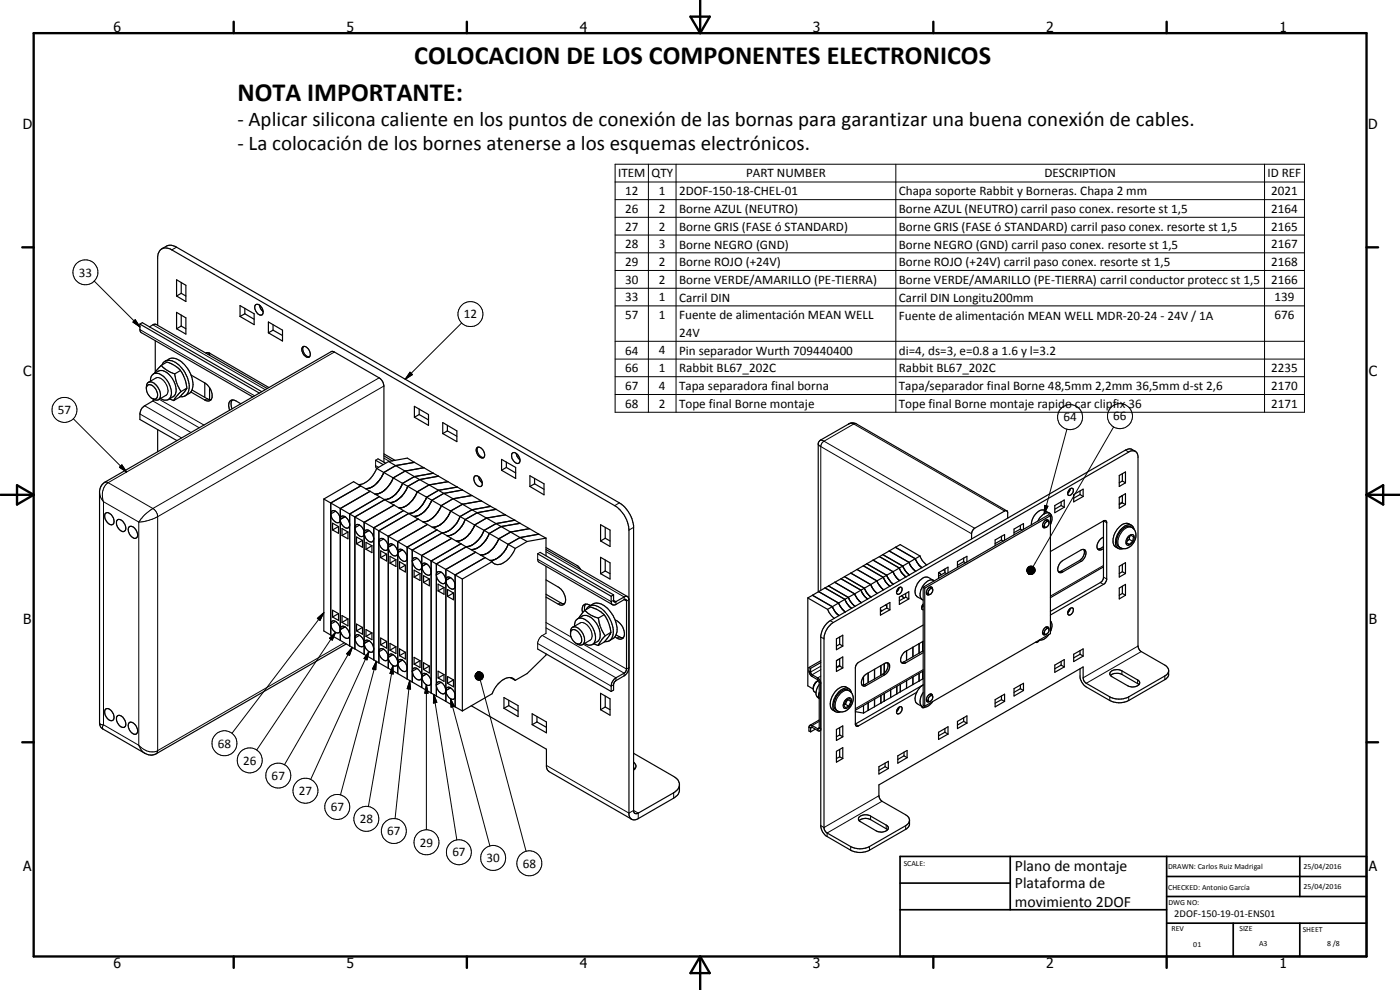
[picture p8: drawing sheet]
<svg xmlns="http://www.w3.org/2000/svg" width="420mm" height="297mm" viewBox="0 0 420 297" stroke-linecap="round" stroke-linejoin="round" font-family="sans-serif">
<g fill="none" stroke="#000" stroke-width=".35">
<path d="M48.5 74.7l1.1-.3 1.5 .3 133.4 77a9.2 9.2 0 0 1 4.3 7.3v85.3a1.68 1.68 0 0 0 .9 1.6 1.68 1.68 0 0 0 1.8-.3l10.7-6.1 1.3-1.1a4.3 4.3 0 0 0 .2-4l-.5-.6-1-.8-12.1-7M48.5 74.7l1.5-.9a2.99 2.99 0 0 1 3 .4l132.9 76.7a9.6 9.6 0 0 1 4.2 6.8v85.7a.86 .86 0 0 0 1.4 .6l10.7-6.1 1.3-1.2 .4-.9M48.5 74.7l-.7 .7-.5 1.6v20.6M42 97.2v1.7l.4 .9 33.4 19.3M42 97.2l35.8 20.7M42 97.2l.7-.4 35.9 20.7M44.9 98.1a2.24 2.24 0 0 1 1.8-.8l33.5 19.3M53 93.7l2.8 1.7v4.8l-2.8-1.6zM53 83.9l2.8 1.7v4.9l-2.8-1.7zM54.4 97.8l-1.4 .8M54.4 84.8v3.2M54.4 94.5v3.3"/>
<path d="M54.4 97.8l1.4 .8M54.4 88l-1.4 .8M54.4 88l1.4 .8M72 91.7l4.3 2.4v3.3l-4.3-2.4zM73.5 94.1l2.8 1.7M73.5 94.1l-1.5 .9M73.5 92.5v1.6M76.6 91.6a1.4 1.4 0 0 1 2.1 .9 1.31 1.31 0 0 1-.4 2.1l-.4-.1a2.77 2.77 0 0 1-1.5-2.4zM77.9 91.6a2.68 2.68 0 0 0 1.1 1.9M80.5 96.6l4.3 2.5v3.2l-4.3-2.4zM81.9 99.1l-1.4 .8M81.9 97.4v1.7"/>
<path d="M81.9 99.1l2.9 1.6M44 116.1a1.12 1.12 0 0 1 1-.8 1.12 1.12 0 0 1 1 .7 2.5 2.5 0 0 1 .7 3.7l-1-.2M44 116.1l-.1 .3M44.2 115a1.71 1.71 0 0 1 2.6 .5 3.3 3.3 0 0 1 .8 4.4 3.3 3.3 0 0 1-3.7-3.8zM45.2 114.4a1.98 1.98 0 0 1 1-2.3 1.98 1.98 0 0 1 2.4 .5 6.3 6.3 0 0 1 2.7 6.4 1.88 1.88 0 0 1-3.1 .5M46 112.2a3.6 3.6 0 0 1 2.7-1 6.2 6.2 0 0 1 3.9 7.2l-.4 .5-1.7 1M46.3 119.9l-2.9 1.9a3 3 0 0 0-1.4 2.4v1.7l11.1 6.3M46.6 102.2v9.4M46.8 113.4l-2.3 1.3M48.4 109.6l1.7-1 2.4 1.1 1.7 1.5M48.4 109.6l.4 .5a9.3 9.3 0 0 0 3.6 2.1M48.4 109.6l-2 2.4"/>
<path d="M48.6 109.5a2.52 2.52 0 0 1 3.9-.8 9.2 9.2 0 0 1 4.3 7.9 2.42 2.42 0 0 1-2.8 2.4M49.6 108.4a4 4 0 0 1 5.7 .9 8.1 8.1 0 0 1 2.3 7.8l-.6 .8-1.5 .9M49.8 118.6l-2.3 1.3M50.9 119.7l1.2 .5M52.4 112.2a11.1 11.1 0 0 0 1.9 5.3M54.2 111.2a11.6 11.6 0 0 1 1.9 5.3M54.2 111.2l-1.8 1M54.3 117.5l-1.4 1.5-.8 1.2M56.1 116.5l-.8 1.1-1.4 1.6-1.8 1M56.1 116.5l-1.8 1M57.3 112.5l4.2 2.4M57.6 117l4.8 2.8 .9 .1"/>
<path d="M61.5 114.9v4.3M61.5 114.9a4 4 0 0 1 1.8 5.1l-.7 .3-.8-.1-4.5-2.6M61.8 106l.3-.2 .8 .2M62.9 106v.6M62.9 116.3v3.6M62.9 106l17.8 10.3M90.7 104.3l.3-.3a2.09 2.09 0 0 1 1.8 3.1 2.1 2.1 0 0 1-2.1-2.8zM47.3 128.9v6.7M69.7 120l-.4 1.2 .3 1.5M72.3 121.2a3.5 3.5 0 0 0-2.5-1.2 1.77 1.77 0 0 0-1 2.7l.1 .4M112.7 138.1l2.3 1.3M113.4 137.7l2.3 1.3"/>
<path d="M115.2 136.2l3.4 1.9M115.2 136.8l2.6 1.5M115.2 138.7v-22.9a3.2 3.2 0 0 0-1.4-2.4l-13.4-7.8-.9-.1-68.1 39.2-1 1-.5 1.6v70l.4 1 .6 .4 12.6 7.3a3.3 3.3 0 0 0 3.2 .3l57.2-33.1M116.6 138.5l2.1 1.2M116.6 138.5l-3.5 2M116.6 138.5l5.6-1 2.2 1.2M118.7 139.7l2.9 1.7M118.7 139.7l-3.5 2.1M124.4 121.9l4.2 2.5v3.2l-4.2-2.4zM124.4 138.7l2.8 1.6M124.4 138.7l-5.7 1M125.8 124.4l2.8 1.6"/>
<path d="M125.8 124.4l-1.4 .8M125.8 122.7v1.7M132.9 126.8l4.2 2.5v3.2l-4.2-2.4zM134.3 129.3l2.8 1.6M134.3 129.3l-1.4 .8M134.3 127.6v1.7M143.2 134.3a1.83 1.83 0 0 1 2.2 2v.7a1.08 1.08 0 0 1-1.1 .4 1.08 1.08 0 0 1-.8-.8 1.89 1.89 0 0 1-.3-2.3zM150.5 137.8l4.3 2.5v3.3l-4.3-2.5zM152 138.6v1.7M153.7 136a1.62 1.62 0 0 1 2.2 1.3 1.12 1.12 0 0 1-.5 1.8 2.27 2.27 0 0 1-1.7-3.1zM154.9 136.1l.2 .8 .9 1.1M340.7 135.4l-1.7-.7-1.2 .3-88.6 51.2a6.6 6.6 0 0 0-2.9 4.6v57.3a4.4 4.4 0 0 0 1.9 2.9l7.1 4.1a6.2 6.2 0 0 0 5.6 0l11.2-6.4 .9-1.3v-1.4l-.6-1.1-7.7-4.5-.5-.5-.4-1.1v-3.3l61.3-35.4v3.5l.3 .9 .6 .5 7.1 4.1a6.2 6.2 0 0 0 5.6 0l11.2-6.5 .7-.7 .1-.6"/>
<path d="M31.6 154.1a1.43 1.43 0 0 1 2.1 .8 1.62 1.62 0 0 1-.2 2.6 2.69 2.69 0 0 1-1.9-3.4zM35.1 156.1a1.39 1.39 0 0 1 2.1 .9 1.74 1.74 0 0 1 0 2.4 2.49 2.49 0 0 1-2.1-3.3zM38.8 158a2.32 2.32 0 0 1 2.5 2.8 1 1 0 0 1-.9 .8 1 1 0 0 1-1-.6 2.31 2.31 0 0 1-.6-3zM97.2 149.7l4.9 2.9M97.2 149.7v39.6l2.1 1.2M99.3 154.2a2.62 2.62 0 0 0 2.3 2.6l.5-.7M100.7 153.4l-1.4 .8M100.7 153.4a.89 .89 0 0 0-1-.1 .89 .89 0 0 0-.4 .9M100.7 153.4a3.2 3.2 0 0 1 1.4 2.4M101.6 158v2l-1.8-1M101.6 158l-1.8-1v2M101.6 158l-1.8 1"/>
<path d="M102.1 155.8v.3M102.1 152.6v39.6M102.1 156.1a2.35 2.35 0 0 0 2.3 2.3l.5-.7M102.1 152.6l2.8 1.6M103.5 155l-1.4 .8M103.5 155a.81 .81 0 0 0-.8-.2 .81 .81 0 0 0-.6 .8M103.5 155l.9 .9 .5 1.2M104.4 159.6v2.1l-1.8-1M104.4 159.6l-1.8-1v2.1M104.4 159.6l-1.8 1.1M104.9 154.2v39.6M104.9 154.2l1.6 .9"/>
<path d="M106.5 155.1v39.6M106.5 158.7a2.42 2.42 0 0 0 2.3 2.3l.5-.7M106.5 155.1l2.8 1.6M107.9 157.5l-1.4 .9M107.9 157.5a.85 .85 0 0 0-1.4 .6M107.9 157.5a3.1 3.1 0 0 1 1.4 2.2M108.2 145.8l-8.9 5.1v39.6M108.2 145.8l2.9 1.6M108.2 145.8l-2.1-1.3-8.9 5.2M109.3 156.7v39.6M109.3 156.7l2.9 1.7M110.7 159.2l-1.4 .8"/>
<path d="M110.7 159.2a2.55 2.55 0 0 1 1.1 3.3 2 2 0 0 1-2.4-1.9l-.1-.3M110.7 159.2a.89 .89 0 0 0-1-.1 .89 .89 0 0 0-.4 .9M111.1 147.4l-9 5.2M111.1 147.4l2.8 1.6M112.2 158.4v39.6M112.2 158.4l4.3 2.5M113.1 140.5l2.1 1.3M113.1 140.5a6.9 6.9 0 0 1-5.5 4.9M113.9 149l-9 5.2M113.9 149l1.5 .9M115.2 141.8l2.8 1.6M115.2 141.8a6.8 6.8 0 0 1-5.5 4.8"/>
<path d="M115.4 149.9l2.9 1.7M115.4 149.9l-8.9 5.2M118 143.4a7.6 7.6 0 0 1-5.2 4.9h-.3M118 143.4l2.8 1.6M118.3 151.6l-9 5.1M118.3 151.6l4.3 2.5M120.8 145l1.6 .9M120.8 145a6.8 6.8 0 0 1-5.5 4.9M121.1 153.2l-8.9 5.2M121.6 141.4l-3.6 2M121.6 141.4l2.8 1.6M122.4 145.9l2.8 1.7"/>
<path d="M122.4 145.9a7.3 7.3 0 0 1-5.1 4.9l-.4-.1M122.6 154.1l-8.9 5.2v39.6M122.6 154.1l2.9 1.6M124.4 143l7.2 4.1M124.4 143l-3.6 2M125.2 147.6a6.8 6.8 0 0 1-5.5 4.8M125.2 147.6l2.8 1.6M125.5 155.7l2.8 1.7M125.5 155.7l-9 5.2M127.2 140.3l-5.6 1.1M127.2 140.3l2.8 1.7M128 149.2a6.7 6.7 0 0 1-5.5 4.9"/>
<path d="M128 149.2l1.6 .9M128.3 157.4l2.8 1.6M128.3 157.4l-8.9 5.1M129.6 150.1l2.8 1.6M129.6 150.1a7 7 0 0 1-5.2 4.8h-.3M130 142l-5.6 1M130 142l1.6 .9M131.1 159l-8.9 5.2v39.6M131.1 159l1.6 .9M131.6 142.9l2.8 1.6M131.6 142.9l-5.7 1-3.5 2M131.6 147.1l-3.6 2.1"/>
<path d="M131.6 147.1l1.6 .9M132.4 151.7a7.4 7.4 0 0 1-5.1 4.9h-.4M132.4 151.7l2.8 1.6M132.7 159.9l2.8 1.6M132.7 159.9l-9 5.2M133.2 148l2.8 1.6M133.2 148l-3.6 2.1M134.4 144.5l-5.6 1-3.6 2.1M134.4 144.5l2.8 1.6M135.2 153.3l2.9 1.7M135.2 153.3a6.7 6.7 0 0 1-5.5 4.9M136 149.6l5.6 3.4"/>
<path d="M136 149.6l-3.6 2.1M137.2 146.1l-5.6 1M137.2 146.1l1.6 .9M138.1 155a7.6 7.6 0 0 1-5.2 4.9l-.3-.1M138.1 155l1.5 .9M138.8 147l2.8 1.7M138.8 147l-5.6 1M139.6 155.9l2.8 1.6M139.6 155.9a7.4 7.4 0 0 1-5.1 4.8h-.4M141.6 153l-3.5 2M141.6 148.7l2.9 1.6M141.6 148.7l-5.6 .9"/>
<path d="M141.6 153l1.6 .8M142.3 143a1.4 1.4 0 0 1 2.1 .9l.3 1.4a.82 .82 0 0 1-.6 .7 .82 .82 0 0 1-.9-.4 2.43 2.43 0 0 1-.9-2.6zM142.4 157.5l2.9 1.6M142.4 157.5a6.8 6.8 0 0 1-5.4 4.8M143.2 153.8l2.8 1.6M143.2 153.8l-3.6 2.1M143.6 143l.4 1.1 .7 .8M144.5 150.3l2.8 1.6M144.5 150.3l-5.7 1-3.6 2M145.3 159.1a7.1 7.1 0 0 1-5.1 4.9h-.4M145.3 159.1l1.5 1M146 155.4l2.9 1.7"/>
<path d="M146 155.4l-3.6 2.1M147.3 151.9l-5.7 1.1M147.3 151.9l1.6 .9M148.9 157.1l7.2 4.2M148.9 152.8l2.8 1.7M148.9 157.1l-3.6 2M148.9 152.8l-5.7 1M151.7 154.5l2.8 1.6M151.7 154.5l-5.7 .9M152 140.3l-1.5 .8M152 140.3l2.8 1.6M154.5 156.1l-5.6 1"/>
<path d="M154.5 156.1l1.6 .9M156.1 157l2.8 1.6M156.1 157l-5.7 1-3.6 2.1M158.9 158.6l-5.7 1-3.5 2.1M158.9 158.6l2.8 1.7M159 142.7l4.3 2.5v3.3l-4.3-2.5zM160.4 145.2l-1.4 .8M160.4 143.6v1.6M160.4 145.2l2.9 1.6M180.2 157.4l2.9 1.6v5l-2.9-1.7zM181.6 158.2v3.3M302.2 153.3h-.7l-9.2 5.3-.6 1.1-.1 2"/>
<path d="M302.2 153.3l-45.3-26.2a2.19 2.19 0 0 0-2.3 .2l-8.4 4.8-.6 .9v44.6M302.2 153.3l.2 .4v1.8M306.2 157.6v1.1M306.2 158.7l.6 .3M306.2 158.7l-1.9 1.1M307.2 158.9v-1.8l-2.9 1.6v1.8M312.9 157.6l.7 .6M313.7 156.2l.9 .3M314.6 156.5a1.12 1.12 0 0 0-1 1.7M314.6 156.5l.2 .1M314.8 156.6a.76 .76 0 0 0-.8-.7 .76 .76 0 0 0-.7 .8l-.4 1.2 .3 .4 .6-.1M314.8 156.6a1.25 1.25 0 0 1-1.2 1.6"/>
<path d="M315 154a3.1 3.1 0 0 0-3.5 2.3M315 154a2.56 2.56 0 0 1 .2 3.4M315 154l-1.5-.8a2.93 2.93 0 0 0-3.3 1.9l-.5 1.2-.2 1.2M315.2 154.7l-.4-.3-37.7 21.8M315.2 154.7v35.4l-37.7 21.8M315.2 154.7l-37.7 21.8M316.6 151.7l2.8-1.7v2.2l-2.8 1.6zM318.5 150.6v1.1M318.5 151.7l.9 .5M318.5 151.7l-1.9 1.1M321.1 146.7a.65 .65 0 0 1 .9-.1 .65 .65 0 0 1 .1 1 1.03 1.03 0 0 1-1.6 .9v-.9zM321.2 146.7l-.1 .5-.6 .8"/>
<path d="M322.2 148.4l2.9-1.6v2.2l-2.9 1.6zM324.1 148.4l-1.9 1.1M324.1 147.3v1.1M324.1 148.4l1 .6M331.2 156.3l-16 9.2M331.2 156.3l.6-.1 .3 .4v17.3l-.4 1-16.5 9.6M331.2 156.3v17.1l-.3 .7-.7 .7-15 8.6M335.9 142.7l1.9-1.1v3.3l-1.9 1.1zM335.9 149.2l1.9-1.1v3.3l-1.9 1.1zM336.6 159a2.4 2.4 0 0 1 3.1-.8 2.4 2.4 0 0 1 1.2 2.9l-.6 1.6-.8 1a2.48 2.48 0 0 1-2.6 .9 2.48 2.48 0 0 1-1.8-2.1 5.6 5.6 0 0 1 1.5-3.5zM336.8 142.2v2.1M336.8 148.7v2.2"/>
<path d="M336.8 150.9l1 .5M336.8 150.9l-.9 .5M336.8 144.3l1 .6M336.8 144.3l-.9 .6M339.5 157.6a2.85 2.85 0 0 0-3.2 1.3 4.6 4.6 0 0 0-1 5.4l.3 .2M339.5 157.6l.5 .3 .4 .9M339.6 157.6a2.86 2.86 0 0 0-4.2 1.1 4.4 4.4 0 0 0-.8 5.3l1 .5M108.8 162.1v2.1l-1.8-1M108.8 162.1l-1.8-1v2.1M108.8 162.1l-1.8 1.1M109.3 160v.3M111.6 163.7l-1.8-1v2.1"/>
<path d="M111.6 163.7l-1.8 1.1M111.6 163.7v2.1l-1.8-1M113.7 162.5a2.42 2.42 0 0 0 2.3 2.6l.5-.7M115.1 161.7a3.3 3.3 0 0 1 1.4 2.2l.2-.5a1.51 1.51 0 0 1 2.3 1.1l.4 1.3M115.1 161.7l-1.4 .8M115.1 161.7h-1.1l-.3 .8M116 166.3v2l-1.8-1M116 166.3l-1.8-1v2M116 166.3l-1.8 1M116.5 160.9v39.6M116.5 164.5a2.42 2.42 0 0 0 2.4 2.3l.4-.5 .1-.5M116.5 160.9l2.9 1.6"/>
<path d="M117.9 163.4l-1.4 .8M118.8 167.9l-1.8-1v2.1M118.8 167.9v2.1l-1.8-1M118.8 167.9l-1.8 1.1M119.4 162.5v39.6M119.4 162.5l4.3 2.6M120.8 165l-1.4 .8M120.8 165l-.7-.2-.4 .1-.3 .9M120.8 165a2.55 2.55 0 0 1 1.1 3.3 1.86 1.86 0 0 1-2.4-1.6l-.1-.9M121.7 169.6v2l-1.8-1M121.7 169.6l-1.8-1.1v2.1M121.7 169.6l-1.8 1"/>
<path d="M123.7 168.3a2.63 2.63 0 0 0 2.4 2.6l.5-.7M123.7 165.1v39.5M123.7 165.1l2.9 1.6M125.2 167.5l-1.5 .8M125.2 167.5a.88 .88 0 0 0-1-.1 .88 .88 0 0 0-.5 .9M125.2 167.5l1.1 1.2 .3 1M126.1 172.1v2.1l-1.8-1.1M126.1 172.1l-1.8-1v2M126.1 172.1l-1.8 1M126.6 166.7l2.8 1.6M126.6 166.7v39.6M126.6 169.7v.3"/>
<path d="M128 169.2a2.4 2.4 0 0 1 1.1 3.3 2.07 2.07 0 0 1-2.5-1.9v-.6M128 169.2l-1.4 .8M128 169.2a.79 .79 0 0 0-.9-.2 .79 .79 0 0 0-.5 .7M128.9 173.7v2.1l-1.8-1M128.9 173.7l-1.8-1v2.1M128.9 173.7l-1.8 1.1M129.4 168.3v39.6M129.4 168.3l1.6 .9M131 169.2v39.6M131 172.8a2.21 2.21 0 0 0 2.5 2.2l.3-.6M131 169.2l2.8 1.7M132.4 171.7l-1.4 .8"/>
<path d="M132.4 171.7l-.9-.2-.5 .7M132.4 171.7a3.1 3.1 0 0 1 1.4 2.1M133.3 176.3v2l-1.8-1M133.3 176.3l-1.8-1v2M133.3 176.3l-1.8 1M133.8 173.8v.3M133.8 170.9v39.5M133.8 174.4a2.35 2.35 0 0 0 2.3 2.3l.5-.7M133.8 170.9l2.8 1.6M133.8 174.1v.3M135.2 173.3l-1.4 .8M135.2 173.3l-.9-.2-.5 .8"/>
<path d="M135.2 173.3a3.3 3.3 0 0 1 1.4 2.2M135.5 161.5l2.8 1.7M135.5 161.5l-8.9 5.2M136.1 177.9l-1.8-1v2M136.1 177.9l-1.8 1M136.1 177.9v2.1l-1.8-1.1M136.6 172.5v39.6M136.6 172.5l2.2 1.2M138.3 163.2l-8.9 5.1M138.3 163.2l1.6 .9M138.8 173.7v39.6M139.9 164.1l5.7 3.2"/>
<path d="M139.9 164.1l-8.9 5.1M142.7 165.7l-8.9 5.2M145.6 167.3l-9 5.2M145.6 167.3l2.1 1.2M146.8 160.1l2.9 1.6M146.8 160.1a6.7 6.7 0 0 1-5.4 4.8M147.7 168.5l-8.9 5.2M149.7 161.7a7.3 7.3 0 0 1-5.1 4.8h-.4M149.7 161.7l2.8 1.6M152.5 163.3l2.1 1.2M152.5 163.3a8.2 8.2 0 0 1-4.8 4.8h-.7M154.6 164.5a7.1 7.1 0 0 1-5.2 4.9l-1-.2-.7-.7"/>
<path d="M156.1 161.3l-3.6 2M156.1 161.3l2.1 1.2M158.2 162.5l-3.6 2M161.4 166.2l22 12.7M161.7 160.3l-5.6 1M161.7 160.3l2.2 1.2M161.8 168.7l22 12.7M162.1 165.7l22 12.8M163.9 164.3l9.5 5.5 .9 1.1M163.9 174l3.6 2.1a3.9 3.9 0 0 1 1.8 5.1l-.6 .4-.6-.1-4.2-2.3M163.9 178.3l4.3 2.5 1.2 .3M163.9 164.9l24.4 14.1"/>
<path d="M163.9 161.5v5.3M163.9 169.9v20.1M163.9 161.5l-5.7 1M180.2 167.2l2.9 1.7v4.8l-2.9-1.6zM181.6 171.3l-1.4 .8M181.6 168v3.3M181.6 171.3l1.5 .8M181.6 161.5l-1.4 .8M181.6 161.5l1.5 .8M183.4 178.9v1.6a.88 .88 0 0 0 .4 .9 .88 .88 0 0 0 1.1 0l2.6-1.6 .4 .2 .1 20.7-.5 1.1-2.6 1.6a3.2 3.2 0 0 0-1.5 2.5v1.6M184.1 178.5v1.8l.3 .3 3.4-1.7 .6 .2 .4 .8M184.1 178.5l-.7 .4"/>
<path d="M242.4 179.4v26.4l1.7 1M242.4 179.4l6 3.4M243.8 178.6l6 3.4M243.8 178.6l-1.4 .8M245.7 177.5l-1.9 1.1M245.7 177.5l6 3.4M247.6 176.4l-1.9 1.1M247.6 176.4l6 3.4M248.7 175.8l5.9 3.4M248.7 175.8l-1.1 .6M250.5 174.7l-1.8 1.1M250.5 174.7l6 3.5"/>
<path d="M252.4 173.7l-1.9 1M252.4 173.7l6 3.4M253.4 173l6 3.5M253.4 173l-1 .7M253.6 179.8l.8 1.6 1.2 1.1M253.6 179.8l-1.9 1.1M254.6 179.2l1.1 1.9 .9 .8M254.6 179.2l-1 .6M255.3 172l-1.9 1M255.3 172l6 3.4M256.5 178.2l.8 1.5 1.2 1.1M256.5 178.2l-1.9 1"/>
<path d="M257.2 170.9l-1.9 1.1M257.2 170.9l6 3.4M258.4 177.1l-1.9 1.1M258.4 177.1l.8 1.5 1.2 1.1M259.1 169.8l-1.9 1.1M259.1 169.8l6 3.4M259.4 176.5a5.7 5.7 0 0 0 2 2.7M259.4 176.5l-1 .6M260.1 169.2l6 3.4M260.1 169.2l-1 .6M261.3 175.4l-1.9 1.1M261.3 175.4l.6 1.2 1.4 1.5"/>
<path d="M262 168.1l-1.9 1.1M262 168.1l6 3.4M263.2 174.3l1.1 1.8 .9 .9M263.2 174.3l-1.9 1.1M263.9 167l-1.9 1.1M263.9 167l6 3.4M265 166.4l5.9 3.4M265 166.4l-1.1 .6M265.1 173.2l.8 1.6 1.2 1.1M265.1 173.2l-1.9 1.1M266.1 172.6l1.1 1.9 .9 .8M266.1 172.6l-1 .6"/>
<path d="M266.9 165.3l-1.9 1.1M266.9 165.3l5.9 3.4M268 171.5l1.1 1.9 .9 .8M268 171.5l-1.9 1.1M268.7 164.2l-1.8 1.1M268.7 164.2l6 3.4M268.7 164.2l1.5-.8 5.9 3.4M269.5 176.6a.63 .63 0 0 1 .7-.5 .63 .63 0 0 1 .6 .7 1.29 1.29 0 0 1-1.6 1.4l-.1-.7zM269.8 176.3l-.7 1.3M269.9 179.2l2.8-1.7v2.2l-2.8 1.7zM269.9 170.4l.6 1.2 1.4 1.5M269.9 170.4l-1.9 1.1"/>
<path d="M270.6 178.7l.7 .8M270.9 169.8l.9 1.6 1.2 1.1M270.9 169.8l-1 .6M271.8 179.2l-1.9 1.1M271.8 178.1v1.1M271.8 179.2l.9 .5M272.8 168.7l-1.9 1.1M272.8 168.7l.6 1.2 1.4 1.5M274.7 167.6l1.1 1.9 .9 .8M274.7 167.6l-1.9 1.1M276.1 166.8l.6 1.2 1.4 1.5M276.1 166.8l-1.4 .8"/>
<path d="M277.1 176.2v35.4l.4 .3M277.1 176.2l.4 .3M277.5 176.5v35.4M278 177.7l.7 .7M278.9 176.3a1.38 1.38 0 0 0-.5 2.2l.6-.1M278.9 176.3a.57 .57 0 0 1 .7-.1 .57 .57 0 0 1 .3 .6M279 176.3l.7 .3M279 176.3h-.2M279 176.8a.56 .56 0 0 1 .9-.1 .56 .56 0 0 1-.1 .9l-.2 .4a.58 .58 0 0 1-.9 .3 .58 .58 0 0 1 0-1zM280.2 174.2l-1.5-.9a2.3 2.3 0 0 0-2.7 .9 3.9 3.9 0 0 0-.9 4.7l1.7 1M280.2 174.2a3.2 3.2 0 0 0-3.6 2.2 2.92 2.92 0 0 0 .2 3.6h.3M280.2 174.2l.2 .1"/>
<path d="M281.8 171.7l.7 .8M283.2 170.9l.4 .5M283.6 170.7v1.1M283.6 171.8l-1.9 1.1M283.6 171.8l.5 .3M284.5 171.9v-1.7l-2.8 1.6v1.7M289.2 168.5l-1.9 1.1M289.2 168.5l.6 .4M289.2 167.4v1.1M290.2 168.7v-1.8l-2.9 1.6v1.8M300.6 162l-1.9 1.1M300.6 160.9v1.1"/>
<path d="M300.6 162l.5 .3M301.5 162.1v-1.7l-2.8 1.6v1.7M318.2 168.8l.7-.6 5.5-3.2a1 1 0 0 1 1.3 .1 1 1 0 0 1 .2 1.2l-.5 1.3-.7 .7-5.8 3.3a1.04 1.04 0 0 1-1.3-.2 1.04 1.04 0 0 1 0-1.3zM325.2 164.8a2.66 2.66 0 0 1-1.2 3.4l-5.7 3.3-.6 .1M331.2 161.2a2.76 2.76 0 0 0-1.7 3.6M331.2 164l-1 .6-.7 .2M331.2 164.6l-1 .4-.7-.2M331.2 170.1l-16 9.2M335.6 164.5l.5 .2 .9-.1M335.9 176.4l1.9-1.1v3.3l-1.9 1.1zM335.9 169.9l1.9-1.1v3.3l-1.9 1zM336.8 169.3v2.2"/>
<path d="M336.8 175.9v2.2M336.8 178.1l1 .5M336.8 178.1l-.9 .5M336.8 171.5l1 .6M336.8 171.5l-.9 .6M338.4 161.5l1-.9 .8 .4-.3 1.4-1 1-.8-.5zM339 161.8l.9 .6M339 161.8l-.8 .6M339 161v.8M99.3 187.2a2.54 2.54 0 0 0 2.3 2.7l.5-1M99.3 190.5l2.8 1.7M100.7 186.4l-1.4 .8"/>
<path d="M100.7 186.4a.88 .88 0 0 0-1-.1 .88 .88 0 0 0-.4 .9M100.7 186.4l.9 1 .5 1.2M101.6 184.1l-1.8-1v2M101.6 184.1v2l-1.8-1M101.6 184.1l-1.8 1M102.1 188.6v.3M102.1 189.2a2.57 2.57 0 0 0 2.3 2.3l.5-.7M102.1 192.2l2.8 1.6M103.5 188.1l-1.4 .8M103.5 188.1l-.7-.2-.4 .1-.3 .6M103.5 188.1l.9 .9 .5 1.2M104.4 185.7l-1.8-1v2"/>
<path d="M104.4 185.7v2.1l-1.8-1.1M104.4 185.7l-1.8 1M104.9 193.8l1.6 .9M106.5 191.7a2.27 2.27 0 0 0 2.5 2.2l.3-.6M106.5 194.7l2.8 1.6M107.9 190.6l-1.4 .8M107.9 190.6l-.7-.2-.4 .2-.3 .6M107.9 190.6l.9 .9 .5 1.3M108.8 188.3l-1.8-1.1v2.1M108.8 188.3v2l-1.8-1M108.8 188.3l-1.8 1M109.3 193.1v.2"/>
<path d="M109.3 196.3l2.9 1.7M109.3 192.8v.3M110.7 192.2l-1.4 .9M110.7 192.2a2.59 2.59 0 0 1 1.1 3.4 2.17 2.17 0 0 1-2.5-2.3M110.7 192.2l-.9-.1-.5 .7M111.6 189.9l-1.8-1v2M111.6 189.9v2l-1.8-1M111.6 189.9l-1.8 1M112.2 198l1.5 .9M113.7 198.9l5.7 3.2M113.7 195.6a2.77 2.77 0 0 0 2.2 2.6l.5-.3 .1-.4M115.1 194.8l.8 .6 .6 1.6a.85 .85 0 0 1 1.4-.6"/>
<path d="M115.1 194.8l-1.4 .8M115.1 194.8l-1.1-.1-.3 .9M116 192.4l-1.8-1v2.1M116 192.4v2.1l-1.8-1M116 192.4l-1.8 1.1M116.5 197.5a2.42 2.42 0 0 0 2.4 2.3l.4-.4 .1-.5M117.9 196.4a3.2 3.2 0 0 1 1.5 2.5M117.9 196.4l-1.4 .8M118.8 194.1l-1.8-1.1v2.1M118.8 194.1v2l-1.8-1M118.8 194.1l-1.8 1M120.8 198l-1.4 .9"/>
<path d="M120.8 198a.87 .87 0 0 0-1 0 .87 .87 0 0 0-.4 .9M120.8 198a2.55 2.55 0 0 1 1.1 3.3 1.86 1.86 0 0 1-2.4-1.5l-.1-.9M121.7 195.7v2l-1.8-1M121.7 195.7l-1.8-1v2M121.7 195.7l-1.8 1M126.1 198.2l-1.8-1v2.1M126.1 198.2v2.1l-1.8-1M126.1 198.2l-1.8 1.1M128.9 199.9l-1.8-1.1v2.1M128.9 199.9v2l-1.8-1M128.9 199.9l-1.8 1M161.4 194.7l22 12.8"/>
<path d="M163.9 196.2v.4l-5.7 5.5-3.6 2M171.2 189.9a1.13 1.13 0 0 1 1-1.1 1.13 1.13 0 0 1 1.2 .7 2.57 2.57 0 0 1 .7 3.6 2.71 2.71 0 0 1-2.9-2.6 2.18 2.18 0 0 1 .5-2.2 2.22 2.22 0 0 1 2.9 1.3 3.4 3.4 0 0 1 .6 3.4l-.8 .5-1.5-.5M172.4 187.9a1.97 1.97 0 0 1 .8-2.2 1.97 1.97 0 0 1 2.3 .1 6.3 6.3 0 0 1 3 6.7 1.88 1.88 0 0 1-3.1 .5M173.3 185.7a3.1 3.1 0 0 1 2.7-1 6.2 6.2 0 0 1 3.9 7.2l-.4 .5-1.7 1M174.1 186.9l-2.3 1.3M175.5 183.1l1.7-1 1.9 .7 2.2 1.6M175.5 183.1l.4 .4a7.9 7.9 0 0 0 3.7 2M175.5 183.1l-1.8 2.4M175.7 181.3l-.3 .8 .1 1M175.9 182.9a2.37 2.37 0 0 1 3.7-.9 9 9 0 0 1 4.3 8.8l-.5 1-.6 .5M176.8 181.9a3.9 3.9 0 0 1 5.8 .9 9.1 9.1 0 0 1 2.5 7l-.6 1.4-1.7 1.1M177.1 192.1l-2.3 1.3"/>
<path d="M177.2 181.7a1.51 1.51 0 0 0-2-.2 1.51 1.51 0 0 0-.4 2v.4M178.2 193.2l1.4 .5M179.6 185.5l.1 .8a10.4 10.4 0 0 0 1.9 4.5M181.3 184.4l1.4 2.5 .6 2.8M181.3 184.4l-1.7 1.1M181.6 190.8l-1.6 1.9-.4 1M182.8 192.3l-1.4 .2M183.3 189.7l-1 1.8a5.5 5.5 0 0 1-2.7 2.2M183.3 189.7l-1.7 1.1M184.6 186a4.3 4.3 0 0 1 2.4 5.4l-.9 .4-1.5-.7M184.9 190.5l1.5 .8h.7M246.3 198.2l-3.5 2.1"/>
<path d="M246.3 198.8l-3 1.7M248.4 182.8l.6 1.2 1.4 1.5M249.8 182l.8 1.6 1.2 1.1M249.8 182l-1.4 .8M251 191.7l1.9-1.1v3.2l-1.9 1.1zM251 198.2l1.9-1.1v3.3l-1.9 1.1zM251.7 180.9l.6 1.2 1.4 1.5M251.7 180.9l-1.9 1.1M252 191.1v2.2M252 197.7v2.1M252 199.8l.9 .6M252 199.8l-1 .6"/>
<path d="M252 193.3l.9 .5M252 193.3l-1 .5M264.2 182.4l2.9-1.6v2.2l-2.9 1.6zM264.2 182.9l.4 .4M264.4 199.7v2.9M265.4 199.1v2.9M265.8 181.5l.3 .4M266.1 181.4v1M266.1 182.4l1 .6M266.1 182.4l-1.9 1.1M266.3 198.9a2.79 2.79 0 0 1-1.3 3.3l-5.5 3.2-.8 .2M272.1 195.2v3"/>
<path d="M274 194.2v2.9M275.8 193.1v2.9M276.9 181.5v.5M276.9 192.5v2.9M277.1 187.5l-19.5 11.3-.6 .6-.3 1v16.9M277.1 181.2a1 1 0 0 0 0 1.8M277.1 181.7l-.5 .5M277.1 195.2l-5.8 3.4-.8 .2M277.1 192.4l-5.3 3.1a2.75 2.75 0 0 0-1.3 3.3M277.1 195.8l-5.5 3.2-1.1-.2M312.9 189.7l.7 .6M313.7 188.3l.9 .3"/>
<path d="M313.8 188.9a.57 .57 0 0 1 .7-.4 .57 .57 0 0 1 .3 .9l-.4 .6-.8 .3-.2-.6zM314.8 188.8a.71 .71 0 0 0-.6-.8 .71 .71 0 0 0-.8 .6 1.1 1.1 0 0 0 .1 1.9l.3-.1M314.8 190.4a3 3 0 0 1-2.8 1.6 1.07 1.07 0 0 1-1.2 .7M315.2 186.3a2.7 2.7 0 0 1 0 3.2M316.6 199.6l2.8-1.7v2.2l-2.8 1.6zM318.5 198.5v1.1M318.5 199.6l.9 .5M318.5 199.6l-1.9 1.1M320.9 182.8a.67 .67 0 0 1 1-.4 .67 .67 0 0 1 .2 1 1.03 1.03 0 0 1-1.6 .9v-.8zM321.2 182.5l-.2 .8-.5 .5M322.2 196.3l2.9-1.6v2.1l-2.9 1.7zM324.1 195.2v1.1"/>
<path d="M324.1 196.3l1 .5M324.1 196.3l-1.9 1.1M31.6 212.9a1.38 1.38 0 0 1 2.1 .8 1.51 1.51 0 0 1-.2 2.5 2.64 2.64 0 0 1-1.9-3.3zM35.1 214.9a1.4 1.4 0 0 1 2.1 .8l.4 .6a1.16 1.16 0 0 1 .2 1.2 1.16 1.16 0 0 1-.9 .8 2.65 2.65 0 0 1-1.8-3.4zM38.7 217a1.69 1.69 0 0 1 2.4 1.4 1.09 1.09 0 0 1 .2 1.3 1.09 1.09 0 0 1-1.2 .6 2.73 2.73 0 0 1-1.4-3.3zM119.4 202.1l10 5.8M123.7 201.4a2.28 2.28 0 0 0 2.6 2.5l.3-.6M125.2 200.6l-1.5 .8M125.2 200.6a.89 .89 0 0 0-1-.1 .89 .89 0 0 0-.5 .9M125.2 200.6l.9 .9 .5 1.2M126.6 202.7v.3M128 202.2a2.45 2.45 0 0 1 1.1 3.3 1.81 1.81 0 0 1-2.3-1.5l-.2-1"/>
<path d="M128 202.2l-1.4 .8M128 202.2a.79 .79 0 0 0-.9-.2 .79 .79 0 0 0-.5 .7M129.4 207.9l4.4 2.5M131 205.9a2.27 2.27 0 0 0 2.5 2.2l.3-.7M132.4 204.7l-1.4 .8M132.4 204.7a.86 .86 0 0 0-1.4 .6M132.4 204.7a3.2 3.2 0 0 1 1.4 2.5M133.3 202.4v2l-1.8-1M133.3 202.4l-1.8-1v2M133.3 202.4l-1.8 1M133.8 207.5a2.44 2.44 0 0 0 2.3 2.3l.5-.7M133.8 210.4l2.8 1.7"/>
<path d="M133.8 207.2v.2M135.2 206.4l-1.4 .8M135.2 206.4a.86 .86 0 0 0-1.4 .5M135.2 206.4l1.1 1.2 .3 .9M136.1 204l-1.8-1v2M136.1 204v2.1l-1.8-1.1M136.1 204l-1.8 1M136.6 212.1l2.2 1.2M141.4 211.8l22.6 13v5.2l.2 .9 .6 .6 24.8 14.3M151.2 209.3l4.3 2.4v3.3l-4.3-2.5zM152.7 211.7l-1.5 .8M152.7 210.1v1.6"/>
<path d="M152.7 211.7l2.8 1.7M153.2 203.3l1.4 .8M154.6 204.1a2.74 2.74 0 0 0-4 .1l-1.6 1.5-1.3 2.5-8.9 5.1M159.7 214.2l4.3 2.4v3.3l-4.3-2.5zM161.2 216.6l-1.5 .8M161.2 215v1.6M161.2 216.6l2.8 1.6M180.2 208l2.9 1.7v4.9l-2.9-1.7zM181.6 208.9v3.2M181.6 212.1l1.5 .8M181.6 212.1l-1.4 .8M188.8 200.3a3 3 0 0 1-1.5 2.5l-2.9 1.8-.3 .6v1.9l-.7 .4"/>
<path d="M242.8 200.3v1a2.04 2.04 0 0 0 .9 1.7l1.9 1.1M242.8 200.3l.5 .2M243.1 217.6l-.3 .6v1.1l.5 .3M243.3 200.5v1.3l.2 .4 2.3 1.5 .5 1.1M244.7 218.8l-1.4 .8M245.2 204.4l-.2 .2a2.61 2.61 0 0 0-.9 2.3l.2 .6 .6 .4M245.2 204.5l-.7 .7-.4 1.4M245.5 204.3l-.3 .1M245.6 209.1l.3 .6M245.6 209.1l.3 .2M245.6 204.1l.3 .7-.1 13.8-.4 .1-1.9-1.1h-.4M245.6 204.2l-.4 .3"/>
<path d="M245.9 216l-2.8 1.6M245.9 205.4a2.83 2.83 0 0 0-.4 3.9l.3 .2M245.9 207.7l-.3 1.4M246.3 219.1l-.7 .2-2.2-1.1-.1 1.4M246.3 218.9l-.2 .3M251 218.9l1.9-1.1v3.3l-1.9 1.1zM251.8 208a2.45 2.45 0 0 1 3.3-.6 2.45 2.45 0 0 1 .8 3.3 3.3 3.3 0 0 1-5.1 2.2 4.1 4.1 0 0 1 1-4.9zM252 218.4v2.1M253.2 211.5l.4 .8 1.1-.4M253.7 211.3l1 .6M253.7 211.3l-.5 .2M254.3 209.8l.1 .1"/>
<path d="M254.4 209.9l1 .6M254.4 209.9l-.7 1.4M254.8 206.6a2.58 2.58 0 0 0-3.9 .7 4.5 4.5 0 0 0-1.1 5.6l.9 .6M255.4 210.5l-.7 1.4M255.4 210.5l-.4-.9-1.1 .5-.7 1.4M255.5 207.8a1.77 1.77 0 0 0-1.3-1.4 1.77 1.77 0 0 0-1.8 .6 6.5 6.5 0 0 0-2.4 3.9 1.9 1.9 0 0 0 1.5 2.8l.7-.1M256.7 213.5l2.5 .5M259.2 203v2.5M259.2 211.7v2.3M259.3 202.9l.7-.7 5.5-3.1a.9 .9 0 0 1 1.5 .4l-.2 1.5-.8 1.1-6 3.6a.99 .99 0 0 1-1.3-.1 .99 .99 0 0 1-.1-1.3zM260.6 201.9v2.9M260.6 210.9v2.2"/>
<path d="M260.6 213.1l-1.4 .9M262.5 200.8v2.9M262.5 209.8v2.2M264.4 210.9l-3.8 2.2M264.4 208.7v2.2M265.4 208.1v2.3M265.4 210.4l-1 .5M267.3 209.3l-1.9 1.1M267.3 207v2.3M269.1 208.2l-1.8 1.1M269.1 205.9v2.3M269.7 212.3a.65 .65 0 0 1 .9-.1 .65 .65 0 0 1 .1 .9 .99 .99 0 0 1-1.6 .9v-.6z"/>
<path d="M269.8 212.2l-.2 .7-.5 .6M270.2 205.3v2.3M270.2 207.6l-1.1 .6M272.1 206.5l-1.9 1.1M272.1 204.3v2.2M274 205.4l-1.9 1.1M274 203.2v2.2M275.1 207.7l-17.5 10.1-.5 .1-.4-.6M275.8 204.3l-1.8 1.1M275.8 202.1v2.2M276.6 211.9l.3 .4 .6-.1M276.8 212l-1.5-.8a2.85 2.85 0 0 1 .1-3.9l.7-1.1 1-.7-20.4 11.8"/>
<path d="M276.9 201.5v2.2M276.9 203.7l-1.1 .6M277.1 207.8a3.5 3.5 0 0 0-.5 4.1 2.21 2.21 0 0 0 3-1l.3-.4M277.1 201.3l-20.4 11.8M277.1 203.6l-.2 .1M278 209.8l.7 .6M278.9 208.4l.6-.2 .4 .7M278.9 208.4a1.38 1.38 0 0 0-.5 2.2l.6-.1M279 208.4l.7 .3M279 208.4h-.2M279.7 208.7a1.13 1.13 0 0 0-.9 1.8 1.25 1.25 0 0 0 1.1-1.6M279.7 208.7l.2 .2"/>
<path d="M281.7 219.7l2.8-1.6v2.2l-2.8 1.6zM283.6 219.7l.9 .6M283.6 218.6v1.1M283.6 219.7l-1.9 1.1M287.3 216.5l2.9-1.7v2.2l-2.9 1.6zM289.2 215.3v1.2M289.2 216.5l1 .5M289.2 216.5l-1.9 1.1M298.7 209.9l2.8-1.6v2.1l-2.8 1.7zM300.6 208.8v1.1M300.6 209.9l.9 .5M300.6 209.9l-1.9 1.1"/>
<path d="M304.3 206.6l2.9-1.6v2.2l-2.9 1.6zM306.2 206.6l-1.9 1.1M306.2 205.5v1.1M306.2 206.6l1 .6M324.1 200.7v2.5a4.2 4.2 0 0 0 1.9 2.9l7.1 4.1a6.2 6.2 0 0 0 5.6 0l11.2-6.4 .8-1.2v-1.8l-.8-1-7.6-4.4-.6-.8-.2-.8v-56.9a1.65 1.65 0 0 0-1-1.6 1.65 1.65 0 0 0-1.8 .3l-88.6 51.2a6.1 6.1 0 0 0-2.8 4.5v57.2l.4 .9 .5 .5 7.1 4.1a6.2 6.2 0 0 0 5.6 0l10.9-6.3 .8-.6 .4-.8M333.2 201.7a3 3 0 0 1 3.5-.4l4.7 2.7a.98 .98 0 0 1 .6 1.1 .98 .98 0 0 1-1 .8l-1.4 .2-1.2-.4-5-2.8-.3-.6zM333.3 202.7a3.3 3.3 0 0 1 3.4-.3l5.1 3M190.1 228.7a1.3 1.3 0 0 1 .8 1.2 1.3 1.3 0 0 1-.8 1.2M190.1 230.4l.4 .3M251 225.4l1.9-1.1v3.3l-1.9 1.1zM252 224.9v2.2M252 220.5l.9 .6"/>
<path d="M252 220.5l-1 .6M252 227.1l-1 .5M252 227.1l.9 .5M263.8 230l2.8-1.6v2.2l-2.8 1.6zM265.6 229v1M265.6 230l1 .6M265.6 230l-1.8 1.1M269.4 226.8l2.8-1.6v2.1l-2.8 1.7zM271.3 225.7v1.1M271.3 226.8l.9 .5M271.3 226.8l-1.9 1.1M257.8 245.2a2.99 2.99 0 0 1 3.5-.3l4.7 2.7a.88 .88 0 0 1 .6 .7 .88 .88 0 0 1-.5 .9 3.4 3.4 0 0 1-3.1 .1l-5-2.9-.4-.5z"/>
<path d="M257.8 246.3a3.1 3.1 0 0 1 3.5-.4l5.1 3.1"/>
</g>
<g fill="none" stroke="#000" stroke-width=".3">
<path d="M184.6 49.3h206.9v74.4h-206.9zM184.6 54.6h206.9M184.6 59.9h206.9M194.6 49.3v74.4M202.9 49.3v74.4M268.8 49.3v74.4M379.5 49.3v74.4M53 74.2l-1.4 .8M184.6 65.2h206.9M184.6 70.5h206.9M184.6 75.9h206.9M28.3 84.3l13.7 13.8"/>
<path d="M40.6 95.9l1.4 2.2-2.1-1.5zM42 98.9l34.4 19.8M45.9 97.5l33.7 19.4M138.5 96.9l-16.9 16.9M184.6 81.2h206.9M184.6 86.5h206.9M184.6 91.8h206.9M46.8 113.4a2.91 2.91 0 0 1 3.3 2.3 2.34 2.34 0 0 1-.3 2.9M47.8 119.8l13.4 7.8M62.2 119.6l-.7 .4M62.9 106l-.6 .3M91.1 103.9a2.36 2.36 0 0 0 1.8 3.2"/>
<path d="M100.4 105.6l-67.9 39.2M113.8 113.4l-67.9 39.2M115.2 115.8l-67.9 39.2M123.1 111.7l.7 .7-2.2 1.4zM184.6 102.4h206.9M184.6 107.7h206.9M184.6 113h206.9M184.6 118.4h206.9M22 125.6l16 16M36.6 139.5l1.4 2.1-2.2-1.4zM42 124.2l12.5 7.2M43.4 121.8l14 8"/>
<path d="M45.9 120.3l13.9 8.1M112.7 139.7l.9 .5M113.4 137.7l-.7 .4v1.9l.4 .6M115.2 137.5l1.7 .9M143.5 134.2a2.25 2.25 0 0 0 1.7 3M245.6 133.2l.7 .8 45.3 26.1M246.2 132.1l1.1 .3M247.3 132.4l-.6 .4-.4 1v43.4M247.3 132.4l45.2 26.1M256.2 127.2l-.8-.2-.8 .3M256.2 127.2l-8.9 5.2M256.2 127.2l45.3 26.1"/>
<path d="M256.9 127.1l-.7 .1M320.2 128.8l-6.8 25.4M334.2 128.1l-24.2 41.9M337.8 135l.9 .6M29.9 147.7l.4 1.7 .8 1.1M31.1 150.5v67M31.1 150.5l10.5 6.1M31.4 144.7l1.1 .1M32.5 144.8a4.8 4.8 0 0 0-1.4 5.7M32.5 144.8l13.4 7.8M35.8 140.2l.8-.7 1.4 2.1zM41.6 156.6v67"/>
<path d="M45.9 152.6l.9 .9 .5 1.5M45.9 152.6l-2.4 1.8-1.9 2.2M47.3 155l-2.8 1.2-2.9 .4M47.3 155v70.2M185.9 150.9l-1.4 .8M190.1 158.2l-1.3 .8M313.5 151.6l1 .3-1.1 2.3zM331.2 156.3l.9 .5M336.8 150.6l-.9 .6M336.8 148.7l-.9 .6M339.7 158.2a3.5 3.5 0 0 0-3.9 2.9 2.53 2.53 0 0 0 .4 3.2M161.4 167.8l22 12.7 .7-.4 .8 .4v.9"/>
<path d="M162.1 165.7l-.7 .5v1.8l.4 .7M163.9 165.5l23.4 13.6v.8l.7 .4 .8-.4M308.2 171l.6 1.2zM308.2 171.3l.6 .9zM308.2 170.8l.6 1.4zM308.3 171.6l.5 .6zM308.3 170.5l.5 1.7-.6-1.4zM308.4 171.8l.4 .4zM308.4 170.3l.2-.2 .2 2.1zM308.4 170.3l.4 1.9-.5-1.7zM308.6 172l.2 .2zM308.6 170.1l.3-.1-.1 2.2z"/>
<path d="M308.8 170v2.2M308.8 172.2l.5 .1zM308.8 172.2l.8 .1zM308.8 172.2l1 .1zM308.8 172.2l1.3-.1zM308.8 172.2l1.5-.2zM308.8 172.2l1.7-.5-.2 .3zM308.8 172.2l1.8-.7-.1 .2zM308.8 172.2l1.9-1-.1 .3zM308.8 172.2l1.9-1.2v.2zM308.8 172.2l1.8-1.5 .1 .3zM308.9 170l.2-.2-.3 2.4z"/>
<path d="M309.1 169.8h.3l-.6 2.4zM309.4 169.8h.3l-.9 2.4zM309.7 169.8l.2 .1-1.1 2.3zM309.9 169.9l.3 .2-1.4 2.1zM310.2 170.1l.1 .2-1.5 1.9zM310.3 170.3l.2 .2-1.7 1.7zM310.5 170.5l.1 .2-1.8 1.5zM318.5 171.4l.4 .2M324 168.2l.4 .2M330.2 174.8l1 .5M330.2 164.6l.5 .2M331.2 173.1l.9 .6"/>
<path d="M331.2 169.7l-16 9.2M338.5 161.1l.4-.4 .9-.3a1.55 1.55 0 0 1-.1 2.6 .96 .96 0 0 1-1.3 .6 .96 .96 0 0 1-.5-1.4zM95.2 185.5l2-1.7-1.2 2.3zM97.2 183.8l-27.6 36.2M98.9 191.5l1.8-1.8-1 2.4zM100.7 189.7l-23.7 35.3M103.3 192.9l-56 32.3M105.7 194.2l-.8 2.4-.9-.4zM105.7 194.2l-20.3 35.2M110.7 195.5l-.6 2.5-.8-.4zM110.7 195.5l-17.5 38.3M112.9 198.4l-.1 2.6-1-.3z"/>
<path d="M112.9 198.4l-10.7 40.1M117.9 199.7l.1 2.5-1-.1zM117.9 199.7l-7.3 42.3M161.4 193.1l22 12.8 .7-.5M162.8 190.7l22.1 12.7v.8M162.8 190.7a3.3 3.3 0 0 0-1.4 2.1v1.9M163.9 188.4l23.4 13.6v.8M163.9 186.8l7.5 4.3M163.9 190l-1.1 .7M168.2 180.8l-.7 .5M174.1 186.9a2.43 2.43 0 0 1 2.9 1.6 2.73 2.73 0 0 1 .1 3.6M175.1 193.3l12.9 7.4 .8-.4"/>
<path d="M185.9 191.1l-.7 .4M246.3 191.1l1 .6M246.3 199.9l-3 1.7-.5-.3M249.2 186.2l.9 .6M252 199.6l-1 .6M252 197.7l-1 .5M271.3 198.6l.5 .3M276.8 195.4l.3 .1M341.5 193.8l-16.4 9.6M342.5 195.5l-16.5 9.5M29.9 217l.4 .4 .8 .1M31.1 217.5l-.4 .9 .2 .3"/>
<path d="M31.1 217.5l10.5 6.1M123 204.2l.2 2.6-1-.2zM123 204.2l-4.4 41.4M128 205.5l.5 2.5h-1zM128 205.5v43.5M130.2 208.4l.9 2.3-1 .2zM130.2 208.4l6.9 43.6M135.2 209.6l1.1 2.3-.9 .3zM135.2 209.6l11.8 44.2M142.6 202.6l.9-.9-.9 1.2zM142.7 202.4l.8-.7-.9 .9zM142.8 202.1l.7-.4z"/>
<path d="M142.8 202.1l.7-.4-.8 .7zM143 201.9l.5-.2zM143.4 201.7v2.4M143.5 201.7l-.9 1.4zM143.5 201.7l-.8 1.7-.1-.3zM143.5 201.7l-.7 1.9-.1-.2zM143.5 201.7l-.5 2.1-.2-.2zM143.5 201.7l-.3 2.3-.2-.2zM143.5 201.7v2.4l-.3-.1zM143.5 201.7l.2 2.4h-.2zM143.5 201.7l.5 2.4h-.3zM143.5 201.7l.8 2.3-.3 .1z"/>
<path d="M143.5 201.7l1 2.2-.2 .1zM143.5 201.7l1.2 2.1-.2 .1zM143.5 201.7l1.4 1.8-.2 .3zM143.5 201.7l1.5 1.6-.1 .2zM143.5 201.7l1.6 1.3-.1 .3zM143.5 201.7l1.6 1v.3zM143.5 201.7l1.5 .8 .1 .2zM143.5 201.7l1.4 .5 .1 .3zM143.5 201.7l1.4 .5zM143.5 201.7l1.2 .3zM143.5 201.7l1 .1zM143.5 201.7h.8z"/>
<path d="M143.5 201.7l.5-.1zM143.5 201.7l.3-.1zM143.6 201.7v2.4M144.1 204.1l13.8 51.3M245.9 216.5l-2.2 1.2v.5l-.4 .3-.5-.3M245.9 204.8l.4 .2M246.3 201l-2.6 1.4v.6M246.3 202.9l-.9 .5v.6M246.3 218.7l-.4-.3-.5 .3v.5M253.7 210a.97 .97 0 0 1 .9-.7 .97 .97 0 0 1 1 .6 2.09 2.09 0 0 1-2.3 2.6 2.02 2.02 0 0 1 .4-2.5zM254.8 207.3a3.1 3.1 0 0 0-3.4 2 3 3 0 0 0 0 4M256.7 217.3l.9 .5"/>
<path d="M259.5 205.4l.5 .3M265 202.2l.5 .3M277.1 200.9l-20.4 11.7M333.1 209.1v1.1M336.7 201.3v1.1M338.7 209.1v1.1M341.4 204v1.1M349.6 202.8v1.1M41.6 223.6a4.9 4.9 0 0 0 5.7 1.6M41.6 223.6l.7 1.2 1.2 1.2M47.3 225.2l-.4 .9M164 229.7l24.8 14.3 1.3-.8 1.4 .8v1.6"/>
<path d="M202.2 237.9v1.6M263.8 238.8l-16.5 9.5-1-.6M255.3 254v1.1M260.9 254v1.1M261.3 244.9v1M264.7 240.4l-16.5 9.5v1.1M266 247.6v1.1M271.8 247.7v1.1"/>
<circle cx="25.6" cy="81.7" r="3.8"/>
<circle cx="141.2" cy="94.3" r="3.8"/>
<circle cx="19.3" cy="123" r="3.8"/>
<circle cx="321.1" cy="125.1" r="3.7"/>
<circle cx="336.1" cy="124.9" r="3.8"/>
<circle cx="67.3" cy="223" r="3.7"/>
<circle cx="75" cy="228.1" r="3.8"/>
<circle cx="83.5" cy="232.7" r="3.8"/>
<circle cx="91.7" cy="237.3" r="3.8"/>
<circle cx="101.2" cy="242.1" r="3.7"/>
<circle cx="109.9" cy="245.7" r="3.7"/>
<circle cx="118.2" cy="249.3" r="3.7"/>
<circle cx="128" cy="252.7" r="3.8"/>
<circle cx="137.7" cy="255.7" r="3.7"/>
<circle cx="148" cy="257.4" r="3.7"/>
<circle cx="158.9" cy="259" r="3.8"/>
</g>
<g fill="none" stroke="#000" stroke-width=".71">
<path d="M10.1 9.9h400v277.1h-400zM70.1 6.5v3.4M140.1 6.5v3.4M207.2 5h5.8l-2.9 4.9zM210.1 0v9.9M280.1 6.5v3.4M350.1 6.5v3.4M6.7 74.2h3.4M410.1 74.2h3.5M.1 148.5h10M5.1 145.6l5 2.9-5 2.9zM410.1 148.5h10"/>
<path d="M410.1 148.5l5-2.9v5.8zM6.7 222.7h3.4M410.1 222.7h3.5M70.1 287v3.4M140.1 287v3.4M210.1 287v10M210.1 287l2.9 5h-5.8zM280.1 287v3.4M350.1 287v3.4"/>
</g>
<path d="M270.1 257h140v30h-140zM303.2 257v16M350.1 257v30M390.1 257v12M270.1 265h33.1M270.1 273h80M350.1 277h60M350.1 269h60M350.1 263h60M370.1 277v10M390.1 277v10" fill="none" stroke="#000" stroke-width=".51"/>
<g fill="#000">
<path d="M40.6 95.9l1.4 2.2-2.1-1.5zM123.1 111.7l.7 .7-2.2 1.4zM36.6 139.5l1.4 2.1-2.2-1.4zM313.5 151.6l1 .3-1.1 2.3zM308.8 172.2l.5 .1zM308.8 172.2l.8 .1zM308.8 172.2l1 .1zM308.8 172.2l1.3-.1zM308.8 172.2l1.5-.2zM308.8 172.2l1.7-.5-.2 .3zM308.8 172.2l1.8-.7-.1 .2zM308.8 172.2l1.9-1-.1 .3z"/>
<path d="M308.8 172.2l1.9-1.2v.2zM308.8 172.2l1.8-1.5 .1 .3zM310.5 170.5l.1 .2-1.8 1.5zM310.3 170.3l.2 .2-1.7 1.7zM310.2 170.1l.1 .2-1.5 1.9zM309.9 169.9l.3 .2-1.4 2.1zM309.7 169.8l.2 .1-1.1 2.3zM309.4 169.8h.3l-.9 2.4zM309.1 169.8h.3l-.6 2.4zM308.4 170.3l.4 1.9-.5-1.7zM308.3 170.5l.5 1.7-.6-1.4zM308.2 170.8l.6 1.4z"/>
<path d="M308.2 171l.6 1.2zM308.2 171.3l.6 .9zM308.3 171.6l.5 .6zM308.4 171.8l.4 .4zM308.6 172l.2 .2zM95.2 185.5l2-1.7-1.2 2.3zM98.9 191.5l1.8-1.8-1 2.4zM105.7 194.2l-.8 2.4-.9-.4zM110.7 195.5l-.6 2.5-.8-.4zM112.9 198.4l-.1 2.6-1-.3zM117.9 199.7l.1 2.5-1-.1zM123 204.2l.2 2.6-1-.2z"/>
<path d="M128 205.5l.5 2.5h-1zM130.2 208.4l.9 2.3-1 .2zM135.2 209.6l1.1 2.3-.9 .3zM143 201.9l.5-.2zM142.8 202.1l.7-.4zM142.8 202.1l.7-.4-.8 .7zM142.7 202.4l.8-.7-.9 .9zM142.6 202.6l.9-.9-.9 1.2zM143.5 201.7l-.9 1.4zM143.5 201.7l-.8 1.7-.1-.3zM143.5 201.7l-.7 1.9-.1-.2zM143.5 201.7l-.5 2.1-.2-.2z"/>
<path d="M143.5 201.7l-.3 2.3-.2-.2zM143.5 201.7l.5 2.4h-.3zM143.5 201.7l.8 2.3-.3 .1zM143.5 201.7l1 2.2-.2 .1zM143.5 201.7l1.2 2.1-.2 .1zM143.5 201.7l1.4 1.8-.2 .3zM143.5 201.7l1.5 1.6-.1 .2zM143.5 201.7l1.6 1.3-.1 .3zM143.5 201.7l1.6 1v.3zM143.5 201.7l1.5 .8 .1 .2zM143.5 201.7l1.4 .5 .1 .3zM143.5 201.7l1.4 .5z"/>
<path d="M143.5 201.7l1.2 .3zM143.5 201.7l1 .1zM143.5 201.7h.8zM143.5 201.7l.5-.1zM143.5 201.7l.3-.1z"/>
</g>
<path d="M309 169.8v2.4" fill="none" stroke="#000" stroke-width=".34"/>
<path d="M308.6 170.1v2.1" fill="none" stroke="#000" stroke-width=".38"/>
<g font-size="7.9">
<text x="124.3" y="19.1">COLOCACION DE LOS COMPONENTES ELECTRONICOS</text>
<text x="71.2" y="30.2">NOTA IMPORTANTE:</text>
</g>
<g font-size="6.3">
<text x="71.2" y="37.9">- Aplicar silicona caliente en los puntos de conexión de las bornas para garantizar una buena conexión de cables.</text>
<text x="71.2" y="45.1">- La colocación de los bornes atenerse a los esquemas electrónicos.</text>
</g>
<g font-size="4.7">
<text x="304.6" y="261.2">Plano de montaje</text>
<text x="304.6" y="266.6">Plataforma de</text>
<text x="304.6" y="272">movimiento 2DOF</text>
</g>
<g font-size="4.2">
<text x="34" y="9.6">6</text>
<text x="104" y="9.6">5</text>
<text x="174" y="9.6">4</text>
<text x="244" y="9.6">3</text>
<text x="314" y="9.6">2</text>
<text x="384" y="9.6">1</text>
<text x="6.8" y="38.7">D</text>
<text x="410.6" y="38.7">D</text>
<text x="7" y="112.9">C</text>
<text x="410.8" y="112.9">C</text>
<text x="7" y="187.1">B</text>
<text x="410.8" y="187.1">B</text>
<text x="7" y="261.4">A</text>
<text x="410.8" y="261.4">A</text>
<text x="34" y="290.4">6</text>
<text x="104" y="290.4">5</text>
<text x="174" y="290.4">4</text>
<text x="244" y="290.4">3</text>
<text x="314" y="290.4">2</text>
<text x="384" y="290.4">1</text>
</g>
<g font-size="3.9">
<text x="185.5" y="53.2">ITEM</text>
<text x="195.5" y="53.3">QTY</text>
<text x="223.9" y="53.2">PART NUMBER</text>
<text x="313.4" y="53.3">DESCRIPTION</text>
<text x="380.4" y="53.2">ID REF</text>
<text x="187.7" y="58.5">12</text>
<text x="197.8" y="58.5">1</text>
<text x="203.8" y="58.5">2DOF-150-18-CHEL-01</text>
<text x="269.7" y="58.6">Chapa soporte Rabbit y Borneras. Chapa 2 mm</text>
<text x="381.5" y="58.5">2021</text>
<text x="187.7" y="63.8">26</text>
<text x="197.8" y="63.8">2</text>
<text x="203.8" y="64">Borne AZUL (NEUTRO)</text>
<text x="269.7" y="64">Borne AZUL (NEUTRO) carril paso conex. resorte st 1,5</text>
<text x="381.5" y="63.8">2164</text>
<text x="187.7" y="69.2">27</text>
<text x="197.8" y="69.2">2</text>
<text x="203.8" y="69.3">Borne GRIS (FASE ó STANDARD)</text>
<text x="269.7" y="69.3">Borne GRIS (FASE ó STANDARD) carril paso conex. resorte st 1,5</text>
<text x="381.5" y="69.2">2165</text>
<text x="187.7" y="74.5">28</text>
<text x="197.8" y="74.5">3</text>
<text x="203.8" y="74.6">Borne NEGRO (GND)</text>
<text x="269.7" y="74.6">Borne NEGRO (GND) carril paso conex. resorte st 1,5</text>
<text x="381.5" y="74.5">2167</text>
<text x="23.7" y="83">33</text>
<text x="187.7" y="79.8">29</text>
<text x="197.8" y="79.8">2</text>
<text x="203.8" y="79.9">Borne ROJO (+24V)</text>
<text x="269.7" y="79.9">Borne ROJO (+24V) carril paso conex. resorte st 1,5</text>
<text x="381.5" y="79.8">2168</text>
<text x="187.7" y="85.1">30</text>
<text x="197.8" y="85.1">2</text>
<text x="203.8" y="85.3">Borne VERDE/AMARILLO (PE-TIERRA)</text>
<text x="269.7" y="85.3">Borne VERDE/AMARILLO (PE-TIERRA) carril conductor protecc st 1,5</text>
<text x="381.5" y="85.1">2166</text>
<text x="139.2" y="95.5">12</text>
<text x="187.7" y="90.4">33</text>
<text x="187.7" y="95.7">57</text>
<text x="197.8" y="90.4">1</text>
<text x="197.8" y="95.7">1</text>
<text x="203.8" y="90.5">Carril DIN</text>
<text x="203.8" y="95.8">Fuente de alimentación MEAN WELL</text>
<text x="269.7" y="90.5">Carril DIN Longitu200mm</text>
<text x="269.7" y="95.9">Fuente de alimentación MEAN WELL MDR-20-24 - 24V / 1A</text>
<text x="382.5" y="90.4">139</text>
<text x="382.5" y="95.7">676</text>
<text x="203.8" y="101.1">24V</text>
<text x="187.7" y="106.4">64</text>
<text x="197.8" y="106.3">4</text>
<text x="203.8" y="106.5">Pin separador Wurth 709440400</text>
<text x="269.7" y="106.5">di=4, ds=3, e=0.8 a 1.6 y l=3.2</text>
<text x="187.7" y="111.7">66</text>
<text x="197.8" y="111.7">1</text>
<text x="203.8" y="111.8">Rabbit BL67_202C</text>
<text x="269.7" y="111.8">Rabbit BL67_202C</text>
<text x="381.5" y="111.7">2235</text>
<text x="187.7" y="117">67</text>
<text x="197.8" y="117">4</text>
<text x="203.8" y="117.1">Tapa separadora final borna</text>
<text x="269.7" y="117.1">Tapa/separador final Borne 48,5mm 2,2mm 36,5mm d-st 2,6</text>
<text x="381.5" y="117">2170</text>
<text x="17.4" y="124.2">57</text>
<text x="187.7" y="122.3">68</text>
<text x="197.8" y="122.3">2</text>
<text x="203.8" y="122.4">Tope final Borne montaje</text>
<text x="269.7" y="122.4">Tope final Borne montaje rapido car clipfix 36</text>
<text x="381.5" y="122.3">2171</text>
<text x="319.1" y="126.4">64</text>
<text x="334.1" y="126.2">66</text>
<text x="65.4" y="224.3">68</text>
<text x="73" y="229.4">26</text>
<text x="81.5" y="234">67</text>
<text x="89.7" y="238.5">27</text>
<text x="99.3" y="243.4">67</text>
<text x="108" y="247">28</text>
<text x="116.2" y="250.6">67</text>
<text x="126" y="254">29</text>
<text x="135.8" y="257">67</text>
<text x="146" y="258.7">30</text>
<text x="156.9" y="260.3">68</text>
</g>
<text font-size="3.1" x="352.4" y="275.2">2DOF-150-19-01-ENS01</text>
<g font-size="2.4">
<text x="271.2" y="259.7">SCALE:</text>
<text x="350.6" y="260.8">DRAWN: Carlos Ruiz Madrigal</text>
<text x="391.2" y="260.6">25/04/2016</text>
<text x="350.6" y="267.1">CHECKED: Antonio García</text>
<text x="391.2" y="266.7">25/04/2016</text>
<text x="350.6" y="271.4">DWG NO:</text>
<text x="351.6" y="279.3">REV</text>
<text x="372" y="279.4">SIZE</text>
<text x="391" y="279.6">SHEET</text>
<text x="358.1" y="284.1">01</text>
<text x="377.9" y="283.8">A3</text>
<text x="398.3" y="283.8">8 /8</text>
</g>
</svg>
